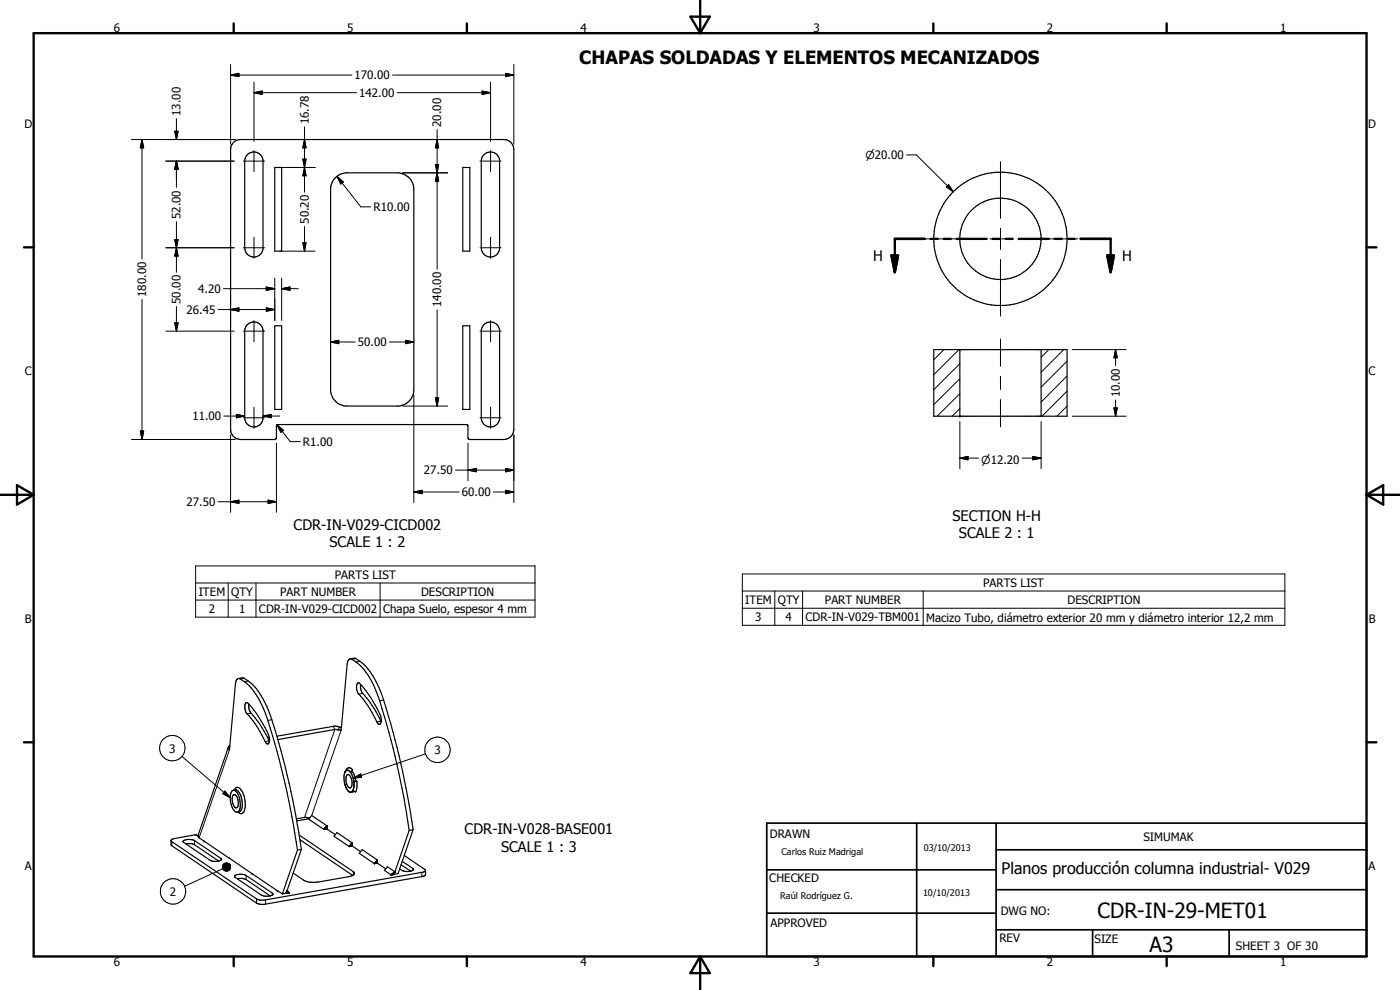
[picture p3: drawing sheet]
<svg xmlns="http://www.w3.org/2000/svg" width="420mm" height="297mm" viewBox="0 0 420 297" stroke-linecap="round" stroke-linejoin="round" font-family="sans-serif">
<g fill="none" stroke="#000" stroke-width=".35">
<path d="M70.1 42.7l1-.6 1.1-.2h79a2.96 2.96 0 0 1 3 3v84a3 3 0 0 1-3 3l-10.4-.1-.3-.4v-3.6l-.4-.4h-56.8l-.3 .3v3.7l-.4 .4-10.4 .1a3 3 0 0 1-3-3v-84l.2-1.2zM74.1 46.6a2.76 2.76 0 0 1 2.9-.9 2.76 2.76 0 0 1 1.9 2.3v26.7a2.76 2.76 0 0 1-2.9 2.4 2.76 2.76 0 0 1-2.6-2.8v-26l.3-1.1zM82.5 50.2h2v25.2h-2zM100.5 53.5l1.2-1 2-.6h16a5 5 0 0 1 4.5 5v59.9a4.9 4.9 0 0 1-4.5 5h-16a5.1 5.1 0 0 1-4.5-4.4v-61.1l.4-1.5zM138.9 50.2h2.1v25.2h-2.1zM145.1 46.6a2.76 2.76 0 0 1 2.9-.9 2.76 2.76 0 0 1 1.9 2.3v26.7a2.76 2.76 0 0 1-2.9 2.4 2.76 2.76 0 0 1-2.6-2.8v-26l.3-1.1zM74.1 97.5a2.76 2.76 0 0 1 2.9-.8 2.76 2.76 0 0 1 1.9 2.3v26.7a2.77 2.77 0 0 1-2.9 2.4 2.77 2.77 0 0 1-2.6-2.8v-25.9l.3-1.2zM82.5 97.7h2v25.2h-2zM138.9 97.7h2.1v25.2h-2.1zM145.1 97.5a2.77 2.77 0 0 1 2.9-.8 2.77 2.77 0 0 1 1.9 2.3v26.7a2.77 2.77 0 0 1-2.9 2.4 2.77 2.77 0 0 1-2.6-2.8v-25.9l.3-1.2zM280.2 104.9h40v20h-40zM288.1 104.9v20"/>
<path d="M312.5 104.9v20M105.1 197.7a13.6 13.6 0 0 1 6.6 6.9l.8 1.8a198.8 198.8 0 0 1 8.2 30.3l2.1 12.5M105.1 197.7l1.1-.2a12.2 12.2 0 0 1 6.2 6.1 44.3 44.3 0 0 1 4.1 11.1 242.3 242.3 0 0 1 7.5 34.2M105.1 197.7l-.5 .3-.4 1.1-1.8 20-.9-.1M71.5 203.6l1.2-.2a13.8 13.8 0 0 1 7 7.8 165.5 165.5 0 0 1 8.6 31.2l2.2 12.4M73.7 210.9l.3-.1a11.8 11.8 0 0 1 3.3 3.8 19.7 19.7 0 0 1 3.6 7.2 .83 .83 0 0 1-.1 1 .83 .83 0 0 1-.8 .3l-.3-.3a36.6 36.6 0 0 0-6-9.3l-.2-1.2zM74.7 211.3v.8a4.4 4.4 0 0 0 1.8 3.2l1.7 2.3 2.6 4.9M101.5 219l-1-.1-17.1 3M101.9 218.2l-1.6-.4-17.2 3.1M101.9 218.2l.5 .1M101.9 218.2l-.4 .8M107.3 205l.3-.1a23.2 23.2 0 0 1 5.5 7.5l1.1 2.3 .2 .9a1.46 1.46 0 0 1-.6 1.7l-.4-.3a35.1 35.1 0 0 0-6-9.1 3.2 3.2 0 0 1-.1-2.9z"/>
<path d="M108.2 205.4a3.6 3.6 0 0 0 1.3 3.3 32.6 32.6 0 0 1 4.9 7.9M68.5 224.2l.4 .8 1.7-19.7a1.36 1.36 0 0 1 1.3-1.7 16.4 16.4 0 0 1 7 8.7 225.8 225.8 0 0 1 10.4 42.8M68.5 224.2l-9.1 26.5 .4 .7 1.4 1M68.6 224.1l.3 .1M68.6 224.1l-.1 .1M69 223.6l-.4 .5M70 238.5l.3-.1a2.21 2.21 0 0 1 1.2 2.2v.7a.71 .71 0 0 1-.2 .8 .71 .71 0 0 1-.9 0 3.8 3.8 0 0 1-.4-3.6zM70.1 237.1a1.83 1.83 0 0 1 2.2 1.7 5.8 5.8 0 0 1 .1 4.2l-.4 .5-.8 .2M70.3 237.1a1.1 1.1 0 0 1 1.1-.9 1.1 1.1 0 0 1 1 .9 7.6 7.6 0 0 1 .9 6.2 1 1 0 0 1-.8 .8 1 1 0 0 1-1.1-.5M80.8 221.3l-.5 .1M80.8 222.3v.1M103.4 235l.3 .8"/>
<path d="M103.7 231.4a5.3 5.3 0 0 0 .3 5.2M103.7 235.9l.1 .4M104 236.6l.3 .6M104 231.1h.4l.8 .5M104 231.1l.8 .2M104 231.1l-.3 .3M104.2 232.5l.1-.1a1.66 1.66 0 0 1 1.3 1.8 1.42 1.42 0 0 1-.8 2.1l-.3-.2a4.3 4.3 0 0 1-.6-3zM104.3 237.2l.8 .6v-.1M104.7 237.5l.4 .2M105.1 231.5l.5 .9 .6 2M105.1 237.7h.2M105.7 231.6l.7 1.2 .4 1.6"/>
<path d="M105.7 231.6h-.5M105.8 231l-.6 .6M105.8 231l-.1 .6M105.8 231a1.03 1.03 0 0 0-.9-.7 1.03 1.03 0 0 0-1 .6l-.3 .7M106.1 236.8l-.2 .3M106.1 237.5l-.8 .2M106.1 237.5l-.3 .1M106.2 236.1v.3a1.12 1.12 0 0 1-.9 1.3M106.2 234.4v1.3M106.2 237.4l-.1 .1M106.2 235.7v.8M106.8 234.4h.3"/>
<path d="M106.8 234.4l-.6 .1M107.1 234.4l-.9 .1M107.1 234.4l-.1 2.8-.3 .5-.8-.5M51.3 252.3l25.9 17.5 1.1 .3h1.1l47.5-8.4 .8-.5M55 252.3l1.2-.4 1.8 .1 8.4 5.6a.68 .68 0 0 1-.9 .8h-1.3l-1.2-.3-8-5.4zM55.8 253.2l1.1-.1 1.3 .3 7.4 5M59.5 250.9l-1-.4-6.4 1.1-.8 .5v1.3l25.9 17.7 1.1 .3 1.4-.1 47.2-8.3 .8-.6v-1.2M61.2 252.3h.1M61.2 252.3l7.6 5.2M68.8 257.5l6.8 4.6M68.8 257.5h.1M71.4 243.6a4.8 4.8 0 0 0 0-5.2 1.44 1.44 0 0 0-1.6-1.2l-.5 .7a6.5 6.5 0 0 0 .9 5.2l.6 .5 .4 .1"/>
<path d="M71.4 243.6l-.2 .1M89.3 255.1l-4.6 13.1M89.8 250.5l16.2 11a.61 .61 0 0 1 .4 .7 .61 .61 0 0 1-.5 .5M90 251.9l15.9 10.8M90.5 254.8l-1.2 .3M90.5 254.8l-4.6 13.2M92.8 245.7l-3.7 .6M93 245.4l-1.4-.2-2.6 .5M98.1 248.7l2.5 1.7M98.1 247.8l-4.6-3.1-.8 1.1 4.5 3.1M98.1 247.8l-.9 1.1M98.1 247.8v.9l-.9 .2"/>
<path d="M105.7 253.8l2.5 1.7M105.7 252.9l-4.6-3.1-.9 1.1 4.6 3.1M105.7 252.9l-.9 1.1M105.7 253.8l-.9 .2M105.7 252.9v.9M113.2 259l2.6 1.7M113.2 258l-.9 1.1M113.2 259l-.9 .1M113.2 258v1M113.2 258l-4.5-3.1-.9 1.1 4.5 3.1M120.3 259.5l3 1.9M120.7 258.4l3.3 2.2 .1 .3a3.4 3.4 0 0 1-4.1-.2"/>
<path d="M121.3 256.7l6.4 4.5M122.8 249.2l-4.5 13.1M124 248.9l-4.5 13.2-1.2 .2M124 248.9l-1.2 .3M70.5 262.7a3.8 3.8 0 0 1 3.4 0l7.8 5.3 .2 .3a3.5 3.5 0 0 1-3.5 .3l-7.8-5.4-.2-.2zM71.2 263.7l1.5-.1 1.2 .3 7.2 4.9M75.6 262.1l9.1 6.1M75.6 262.1h.1M85.9 268l-1.2 .2M86.2 267.3l.6 .6-.9 .1zM88 262l3.4 2.2 1.3 .5 1.3 .1 1.7-.2 10.2-1.9M118.3 262.3l-.9 .2"/>
<path d="M118.5 261.6l-1.1 .9M118.5 261.6l-.2 .7M118.5 261.6l-2.2-1.5-.9 1.1 2 1.3"/>
<circle cx="300.2" cy="71.6" r="12.2"/>
<circle cx="300.2" cy="71.7" r="20"/>
</g>
<g fill="none" stroke="#000" stroke-width=".3">
<path d="M69.2 19.3v24M154.2 19.3v24M52.4 39.4h1.1l-.6 2.5zM52.9 35.6v6.3M69.2 22.5l2.5-.5v1zM69.2 22.5h36.4M76.2 27.8l2.5-.5v1zM76.2 24.6v17.8M76.2 27.8h30.8M91.4 38.1v19.6M117.8 22.5h36.4M119.2 27.8h28"/>
<path d="M131.2 38.9v41.9M144.7 27.3l2.5 .5-2.5 .5zM147.2 24.6v17.8M151.7 22l2.5 .5-2.5 .5zM39.4 41.9h31.2M42.6 41.9l.5 2.5h-1zM42.6 41.9v35.8M49.8 48.3h20.5M52.9 48.3l.6 2.5h-1.1zM52.9 48.3v7.9M73.1 48.3h6.3M76.2 45.2v6.3"/>
<path d="M84 50.2h10.6M90.9 47.8h1l-.5 2.4zM91.4 41.9l.5 2.5h-1zM91.4 50.2l.5 2.5h-1zM101.1 52.9l1.9 1.7-.7 .6zM101.1 52.9l7.2 9.2h3M120.8 51.9h13.6M130.7 49.4h.9l-.4 2.5zM131.2 51.9l.4 2.5h-.9zM131.2 41.9l.4 2.5h-.9zM144 48.3h6.4M147.2 45.2v6.3"/>
<path d="M272.1 46.5h2.9l11.1 11M284 56.1l.7-.7 1.4 2.1zM284.7 55.4l1.4 2.1-2.1-1.4zM300.3 48.5v17M49.8 74.3h20.5M52.4 71.9h1.1l-.6 2.4zM52.9 74.3l.6 2.5h-1.1zM52.9 66.5v15.2M73.1 74.3h6.3M76.2 71.2v6.3M84 75.4h10.6M90.9 72.9h1l-.5 2.5z"/>
<path d="M91.4 67.9v7.5M144 74.3h6.4M147.2 71.2v6.3M277.1 71.7h17M297.1 71.7h6.3M300.3 68.5v6.3M300.3 77.9v16.9M306.4 71.7h17M42.6 89.9v42M49.8 99.4h20.5M52.4 96.9h1.1l-.6 2.5zM52.9 92v7.4"/>
<path d="M65.4 92.9h17.1M67 86.6h15.5M69.2 92.9l2.5-.5v1zM73.1 99.4h6.3M76.2 96.2v6.3M79.9 92.4l2.6 .5-2.6 .5zM79.9 86.1l2.6 .5-2.6 .5zM82.5 83.4v12.7M84.5 86.6l2.5-.5v1zM84.5 86.6h5M84.5 83.4v12.7M131.2 93v28.8"/>
<path d="M144 99.4h6.4M147.2 96.2v6.3M99.2 102.6l2.5-.5v1zM99.2 102.6h7.4M116.9 102.6h7.3M121.7 102.1l2.5 .5-2.5 .5zM124.2 118.4v32.4M130.7 119.4h.9l-.4 2.4zM283.3 104.9l-3.1 3M287.8 104.9l-7.6 7.5M288.1 118.1l-6.8 6.8M288.1 113.6l-7.9 7.8"/>
<path d="M288.1 109.1l-7.9 7.8M300.3 101.7v8.2M300.3 112.9v4M300.3 119.9v8.2M314.7 104.9l-2.2 2.3M319.2 104.9l-6.7 6.8M320.2 117.3l-7.5 7.6M320.2 112.8l-7.7 7.8M320.2 108.4l-7.7 7.8M321.8 104.9h16.2M334.8 104.9l.5 2.5h-1zM334.8 104.9v4.8"/>
<path d="M39.4 131.9h31.2M42.1 129.3h1l-.5 2.6zM67.2 124.8h6.2M69.2 130.5v23.2M70.9 124.3l2.5 .5-2.5 .5zM73.1 125.3h6.3M76.2 122.2v6.3M78.9 124.8l2.5-.5v1zM78.9 124.8h5.1M83 133v20.7M83.1 127.5l2 1.6-.8 .6zM83.1 127.5l1.6 1.9"/>
<path d="M83.5 127.8l3.6 4.7h3M120.8 121.8h13.6M140.5 133v11.2M144 125.3h6.4M147.2 122.2v6.3M154.2 130.5v20.3M288.1 137.5l2.4-.6v1.1zM288.1 122.6l-2.4 2.3M288.1 137.5h5.6M288.1 126.5v14.1M306.8 137.5h5.7M310 136.9l2.5 .6-2.5 .5z"/>
<path d="M312.5 126.5v14.1M320.2 121.8l-3 3.1M321.8 124.9h16.2M334.3 122.4h1l-.5 2.5zM334.8 120v4.9M65.4 150.5h17.6M69.2 150.5l2.5-.4v.9zM80.5 150.1l2.5 .4-2.5 .5zM124.2 147.6l2.5-.5v1zM124.2 147.6h13.6M136.7 141.1h17.5M140.5 141.1l2.4-.6v1.1z"/>
<path d="M148.1 147.6h6.1M151.7 140.5l2.5 .6-2.5 .5zM151.7 147.1l2.5 .5-2.5 .5zM58.7 169.8h101.9v15.4h-101.9zM58.7 174.9h101.9M68.5 174.9v10.3M76.8 174.9v10.3M114.1 174.9v10.3M222.8 172.2h162.8v15.4h-162.8zM222.8 177.3h162.8M232.5 177.3v10.3M240.9 177.3v10.3"/>
<path d="M277.1 177.3v10.3M58.7 180h101.9M106.8 197.6l-1.1 .3M108 198.4l-1.2 .2M222.8 182.5h162.8M73.3 203.5l-1.2 .3M74.5 204.3l-1.2 .2M75.3 214l-1.1 .2M81.6 215.9l-1.2 .3M100 217.9l.5 1-9.1 26.4M102.4 219.1l-8.9 25.6M108.9 208.1l-1.2 .2"/>
<path d="M114.3 216.4l-1.2 .2M115.1 210.1l-1.2 .1M54.6 226.9l14.5 12.5M67.5 237.4l1.6 2-2.2-1.3zM68.9 225l-9.1 26.4M80.8 222.3l-1.2 .2M106 233.5l2.2-1.3 .3 1zM127.7 226.2l-21.7 7.3M51.6 252.5v1.2M58.4 252.2v1.3M66.3 257.6v.5M66.8 259.8l2.3-.2-2.4 .4z"/>
<path d="M66.8 259.6h2.3M66.9 259.5l.2-.2 2 .3zM66.9 259.5l2.2 .1-2.3 .2zM67.1 259.3l.2-.2 1.8 .5zM67.3 259.1l.2-.1 1.6 .6zM67.5 259l1.6 .6zM67.8 259l.2-.1 1.1 .7zM68 258.9l1.1 .7zM68.3 259l.8 .6zM68.6 259.1l.5 .5zM68.8 259.2l.3 .4zM69.1 259.6l-1.3 1.8-.3-.1z"/>
<path d="M69.1 259.6l-1.1 1.8h-.2zM69.1 259.6l-.8 1.8h-.3zM69.1 259.6l-.6 1.6-.2 .2zM69.1 259.6l-.3 1.5-.3 .1zM69.1 259.6l-.3 1.5zM69.1 259.6l-.2 1.3zM69.1 259.6v1.1zM69.1 259.6l.1 .8zM69.1 259.6l.1 .5zM69.1 259.6l.1 .3zM98.1 247.8v.9l-.9 .2zM105.7 252.9v.9l-.9 .2z"/>
<path d="M113.2 258v1l-.9 .1zM66.7 260l2.4-.4-2.4 .7zM66.7 260.3l2.4-.7-2.3 .9zM66.8 260.5l2.3-.9-2.2 1.2zM66.8 260.6l-11.4 5.3M66.9 260.8l2.2-1.2-2 1.4zM67.1 261l2-1.4-1.8 1.6zM67.3 261.2l1.8-1.6-1.6 1.7zM73.9 262.7v1.2M77 269.7v1.3M79.7 270v1.3M81.7 268v.6"/>
<path d="M86.2 267.3l.6 .6-.9 .1zM106 261.5v1.1M117.4 262.5l1.1-.9-.2 .7zM123.9 260.6v.6M126.6 261.7v1.3"/>
<circle cx="51.7" cy="224.5" r="3.8"/>
<circle cx="131.3" cy="225" r="3.8"/>
<circle cx="51.9" cy="267.4" r="3.8"/>
</g>
<g fill="#000">
<circle cx="288.1" cy="104.9" r=".18"/>
<circle cx="288.1" cy="124.9" r=".18"/>
<circle cx="61.2" cy="252.4" r=".18"/>
<circle cx="75.6" cy="262.1" r=".18"/>
<circle cx="83.2" cy="267.3" r=".18"/>
</g>
<g fill="#000">
<path d="M52.4 39.4h1.1l-.6 2.5zM69.2 22.5l2.5-.5v1zM76.2 27.8l2.5-.5v1zM144.7 27.3l2.5 .5-2.5 .5zM151.7 22l2.5 .5-2.5 .5zM42.6 41.9l.5 2.5h-1zM52.9 48.3l.6 2.5h-1.1zM90.9 47.8h1l-.5 2.4zM91.4 41.9l.5 2.5h-1zM91.4 50.2l.5 2.5h-1zM101.1 52.9l1.9 1.7-.7 .6zM130.7 49.4h.9l-.4 2.5z"/>
<path d="M131.2 51.9l.4 2.5h-.9zM131.2 41.9l.4 2.5h-.9zM284.7 55.4l1.4 2.1-2.1-1.4zM52.4 71.9h1.1l-.6 2.4zM52.9 74.3l.6 2.5h-1.1zM90.9 72.9h1l-.5 2.5zM267.5 76.7h2l-.9 5zM332.3 76.7h2l-1 5zM52.4 96.9h1.1l-.6 2.5zM69.2 92.9l2.5-.5v1zM79.9 92.4l2.6 .5-2.6 .5zM79.9 86.1l2.6 .5-2.6 .5z"/>
<path d="M84.5 86.6l2.5-.5v1zM99.2 102.6l2.5-.5v1zM121.7 102.1l2.5 .5-2.5 .5zM130.7 119.4h.9l-.4 2.4zM334.8 104.9l.5 2.5h-1zM42.1 129.3h1l-.5 2.6zM70.9 124.3l2.5 .5-2.5 .5zM78.9 124.8l2.5-.5v1zM83.1 127.5l2 1.6-.8 .6zM288.1 137.5l2.4-.6v1.1zM310 136.9l2.5 .6-2.5 .5zM334.3 122.4h1l-.5 2.5z"/>
<path d="M69.2 150.5l2.5-.4v.9zM80.5 150.1l2.5 .4-2.5 .5zM124.2 147.6l2.5-.5v1zM140.5 141.1l2.4-.6v1.1zM151.7 140.5l2.5 .6-2.5 .5zM151.7 147.1l2.5 .5-2.5 .5zM67.5 237.4l1.6 2-2.2-1.3zM106 233.5l2.2-1.3 .3 1zM68.8 259.2l.3 .4zM68.6 259.1l.5 .5zM68.3 259l.8 .6zM68 258.9l1.1 .7z"/>
<path d="M67.8 259l.2-.1 1.1 .7zM67.5 259l1.6 .6zM67.3 259.1l.2-.1 1.6 .6zM67.1 259.3l.2-.2 1.8 .5zM66.7 260l2.4-.4-2.4 .7zM66.7 260.3l2.4-.7-2.3 .9zM66.8 260.5l2.3-.9-2.2 1.2zM66.9 260.8l2.2-1.2-2 1.4zM67.1 261l2-1.4-1.8 1.6zM67.3 261.2l1.8-1.6-1.6 1.7zM69.1 259.6l-1.3 1.8-.3-.1zM69.1 259.6l-1.1 1.8h-.2z"/>
<path d="M69.1 259.6l-.8 1.8h-.3zM69.1 259.6l-.6 1.6-.2 .2zM69.1 259.6l-.3 1.5-.3 .1zM69.1 259.6l-.3 1.5zM69.1 259.6l-.2 1.3zM69.1 259.6v1.1zM69.1 259.6l.1 .8zM69.1 259.6l.1 .5zM69.1 259.6l.1 .3zM98.1 247.8v.9l-.9 .2zM105.7 252.9v.9l-.9 .2zM113.2 258v1l-.9 .1z"/>
<path d="M86.2 267.3l.6 .6-.9 .1zM117.4 262.5l1.1-.9-.2 .7z"/>
</g>
<g fill="none" stroke="#000" stroke-width=".71">
<path d="M10.1 9.9h400v277.1h-400zM70.1 7v2.9M140.1 7v2.9M207.2 5h5.8l-2.9 4.9zM210.1 0v9.9M280.1 7v2.9M350.1 7v2.9M7.2 74.2h2.9M267.5 76.7h2l-.9 5zM277.5 71.7h-8.9v10M279.3 71.7h2.2M283.2 71.7h2.2"/>
<path d="M287.1 71.7h9M297.9 71.7h2.1M301.8 71.7h2.1M305.7 71.7h9M316.5 71.7h2.1M320.4 71.7h2.1M324.3 71.7h9v10M332.3 76.7h2l-1 5zM410.1 74.2h3M.1 148.5h10M5.1 145.6l5 2.9-5 2.9zM410.1 148.5h10"/>
<path d="M410.1 148.5l5-2.9v5.8zM7.2 222.7h2.9M410.1 222.7h3M70.1 287v2.9M140.1 287v2.9M210.1 287v10M210.1 287l2.9 5h-5.8zM280.1 287v2.9M350.1 287v2.9"/>
</g>
<path d="M230.1 247h180v40h-180zM275.1 247v40M298.9 255h111.2M298.9 247v40M230.1 274h68.8M230.1 261h68.8M298.9 279h111.2M298.9 267h111.2M327.9 279v8M368.9 279v8" fill="none" stroke="#000" stroke-width=".51"/>
<path d="M66.9 259.5h2.2" fill="none" stroke="#000" stroke-width=".34"/>
<path d="M66.7 259.8h2.4" fill="none" stroke="#000" stroke-width=".38"/>
<g font-size="6.3">
<text x="329.4" y="275.4">CDR-IN-29-MET01</text>
<text x="345" y="285.6">A3</text>
</g>
<text font-size="5.5" x="173.9" y="19.2">CHAPAS SOLDADAS Y ELEMENTOS MECANIZADOS</text>
<text font-size="4.8" x="300.6" y="262.1">Planos producción columna industrial- V029</text>
<g font-size="4.4">
<text x="262.1" y="78.4">H</text>
<text x="336.8" y="78.4">H</text>
<text x="88.1" y="159">CDR-IN-V029-CICD002</text>
<text x="285.9" y="156.2">SECTION H-H</text>
<text x="287.8" y="161.4">SCALE 2 : 1</text>
<text x="98.9" y="164.3">SCALE 1 : 2</text>
<text x="139.4" y="250.3">CDR-IN-V028-BASE001</text>
<text x="150.4" y="255.6">SCALE 1 : 3</text>
</g>
<g font-size="3.5">
<text x="34.2" y="9.6">6</text>
<text x="104.2" y="9.6">5</text>
<text x="174.2" y="9.6">4</text>
<text x="244.2" y="9.6">3</text>
<text x="314.2" y="9.6">2</text>
<text x="384.2" y="9.6">1</text>
<text x="106.4" y="23.8">170.00</text>
<text x="107.8" y="29.1">142.00</text>
<text x="54.2" y="34.8" transform="rotate(-90 54.2 34.8)">13.00</text>
<text x="7.3" y="38.4">D</text>
<text x="92.7" y="37.3" transform="rotate(-90 92.7 37.3)">16.78</text>
<text x="132.4" y="38.1" transform="rotate(-90 132.4 38.1)">20.00</text>
<text x="410.6" y="38.4">D</text>
<text x="54.2" y="65.7" transform="rotate(-90 54.2 65.7)">52.00</text>
<text x="112.1" y="63.4">R10.00</text>
<text x="92.7" y="67.1" transform="rotate(-90 92.7 67.1)">50.20</text>
<text x="43.9" y="89.1" transform="rotate(-90 43.9 89.1)">180.00</text>
<text x="59.5" y="87.9">4.20</text>
<text x="54.2" y="91.2" transform="rotate(-90 54.2 91.2)">50.00</text>
<text x="56" y="94.2">26.45</text>
<text x="132.4" y="92.2" transform="rotate(-90 132.4 92.2)">140.00</text>
<text x="107.4" y="103.9">50.00</text>
<text x="7.4" y="112.6">C</text>
<text x="410.7" y="112.6">C</text>
<text x="336.1" y="119.3" transform="rotate(-90 336.1 119.3)">10.00</text>
<text x="57.7" y="126.2">11.00</text>
<text x="90.9" y="133.9">R1.00</text>
<text x="127.2" y="142.4">27.50</text>
<text x="138.6" y="148.9">60.00</text>
<text x="56" y="151.8">27.50</text>
<text x="100.5" y="173.7">PARTS LIST</text>
<text x="59.6" y="178.7">ITEM</text>
<text x="69.4" y="178.8">QTY</text>
<text x="84.1" y="178.7">PART NUMBER</text>
<text x="126.4" y="178.8">DESCRIPTION</text>
<text x="295.1" y="176.1">PARTS LIST</text>
<text x="62.7" y="183.9">2</text>
<text x="71.7" y="183.9">1</text>
<text x="77.7" y="183.9">CDR-IN-V029-CICD002</text>
<text x="115" y="183.9">Chapa Suelo, espesor 4 mm</text>
<text x="223.6" y="181.2">ITEM</text>
<text x="233.4" y="181.2">QTY</text>
<text x="247.6" y="181.2">PART NUMBER</text>
<text x="320.4" y="181.2">DESCRIPTION</text>
<text x="7.4" y="186.9">B</text>
<text x="226.7" y="186.4">3</text>
<text x="235.8" y="186.4">4</text>
<text x="241.8" y="186.4">CDR-IN-V029-TBM001</text>
<text x="277.9" y="186.5">Macizo Tubo, diámetro exterior 20 mm y diámetro interior 12,2 mm</text>
<text x="410.8" y="186.9">B</text>
<text x="50.8" y="225.8">3</text>
<text x="130.4" y="226.3">3</text>
<text x="231" y="251.5">DRAWN</text>
<text x="343.1" y="252.3">SIMUMAK</text>
<text x="7.4" y="261.1">A</text>
<text x="410.7" y="261.1">A</text>
<text x="51" y="268.8">2</text>
<text x="230.9" y="264.6">CHECKED</text>
<text x="300.3" y="274.5">DWG NO:</text>
<text x="231.3" y="278.3">APPROVED</text>
<text x="299.9" y="282.6">REV</text>
<text x="328.5" y="283.1">SIZE</text>
<text x="370.9" y="285.1">SHEET 3 OF 30</text>
<text x="34.2" y="289.9">6</text>
<text x="104.2" y="289.9">5</text>
<text x="174.2" y="289.9">4</text>
<text x="244.2" y="289.9">3</text>
<text x="314.2" y="289.9">2</text>
<text x="384.2" y="289.9">1</text>
</g>
<g font-size="3.3">
<text x="259.7" y="47.7">n20.00</text>
<text x="294.5" y="139.2">n12.20</text>
</g>
<g font-size="2.7">
<text x="234.5" y="256.6">Carlos Ruiz Madrigal</text>
<text x="277.2" y="255.3">03/10/2013</text>
<text x="234.1" y="269.7">Raúl Rodríguez G.</text>
<text x="277" y="268.7">10/10/2013</text>
</g>
</svg>
